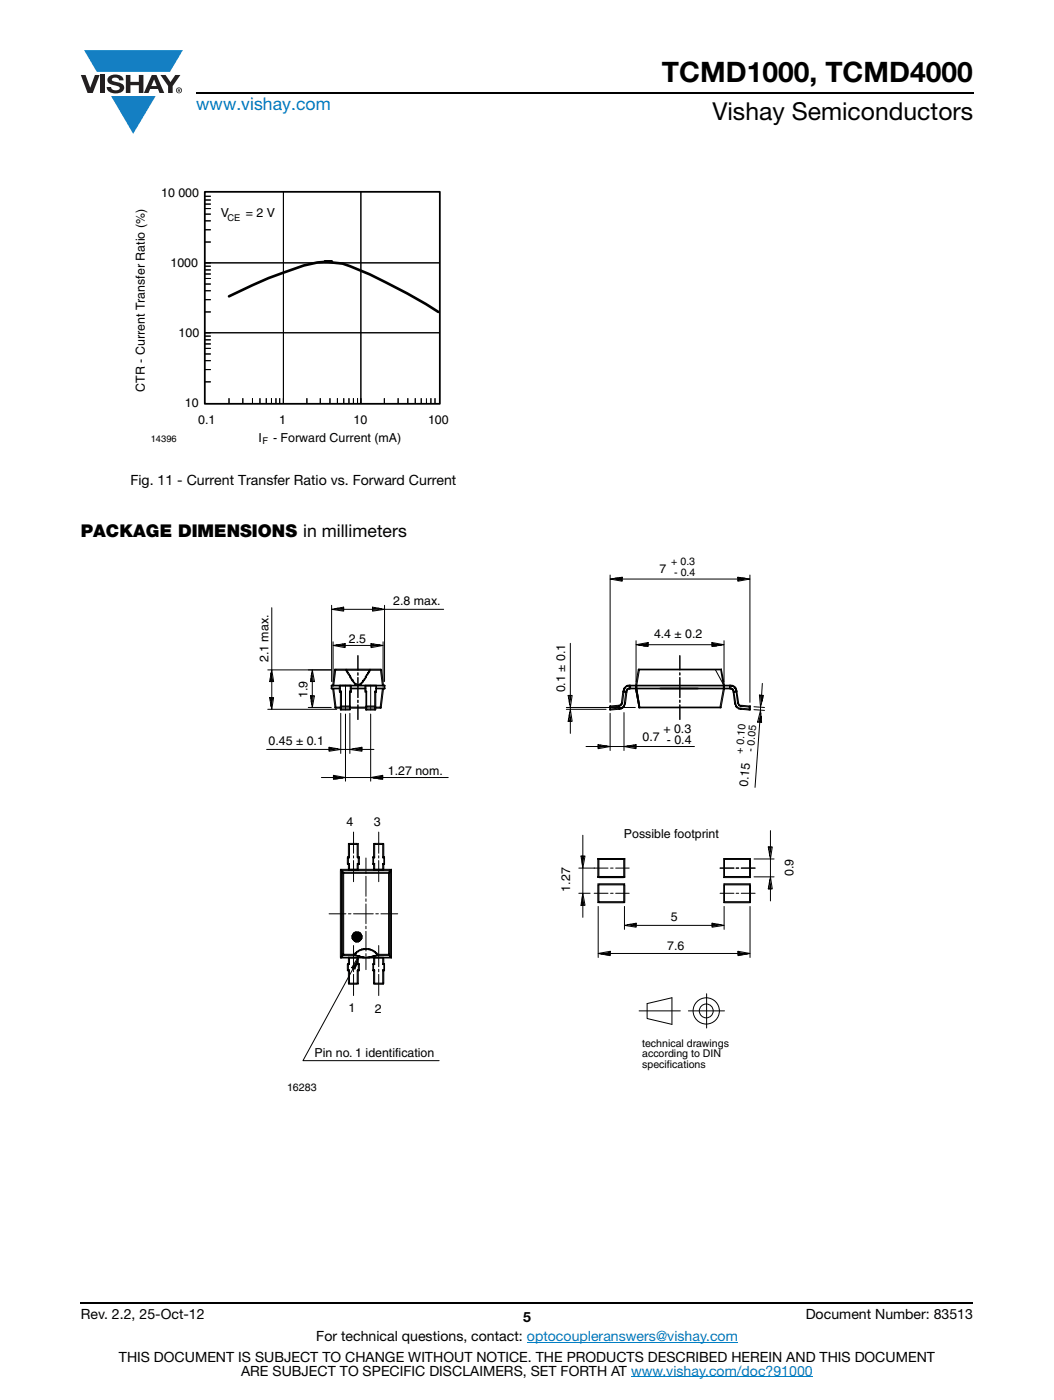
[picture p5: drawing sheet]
<svg xmlns="http://www.w3.org/2000/svg" width="210mm" height="279mm" viewBox="0 0 210 279" stroke-linecap="round" stroke-linejoin="round" font-family="sans-serif">
<g fill="#147fc3">
<path d="M16.8 10h19.7l-2.6 4.3h-1.1h-13.5z"/>
<path d="M22.2 19.2h8.9l-4.5 7.5z"/>
</g>
<g fill="#231f20">
<path d="M16.1 15h1l.9 2.5 .9-2.5h1l-1.4 3.6h-1z"/>
<path d="M20 15h.9v3.6h-.9z"/>
<path d="M21.8 15.3a2.1 2.1 0 0 1 2.7 .3l.1 .4h-.8a.79 .79 0 0 0-.7-.5 .79 .79 0 0 0-.8 .4l.2 .3 1 .2a1.08 1.08 0 0 1 1.3 1 1.08 1.08 0 0 1-1.1 1.2 1.73 1.73 0 0 1-2.4-1.2h.9a.96 .96 0 0 0 .8 .6 .96 .96 0 0 0 .9-.4 1.31 1.31 0 0 0-1.2-.6 1.03 1.03 0 0 1-1.1-.6 1.03 1.03 0 0 1 .2-1.1z"/>
<path d="M25.1 15h.9v1.3h1.7v-1.3h.9v3.6h-.9v-1.6h-1.7v1.6h-.9z"/>
<path d="M32 15h1l1 1.4 1-1.4h1l-1.6 2.2v1.4h-.9v-1.4z"/>
<path d="M30.7 15.9l.6 1.3h-1.1zM30.3 15l-1.6 3.6h.9l.4-.8h1.5l.3 .8h1l-1.6-3.6z"/>
<path d="M35.3 18a.46 .46 0 0 1 .9 0 .46 .46 0 0 1-.9 0zM35.1 18a.6 .6 0 0 0 1.2 0 .6 .6 0 0 0-1.2 0z"/>
<path d="M35.6 17.8h.2v.2h-.2zM35.5 17.7v.7h.1v-.3l.4 .3-.2-.3 .2-.2-.1-.2z"/>
</g>
<path d="M39.1 18.6h155M16.1 260h178" fill="none" stroke="#000" stroke-width=".36"/>
<path d="M105.1 267.9h42.1M125.9 274.8h36.3" fill="none" stroke="#007ec4" stroke-width=".2"/>
<path d="M26.7 37.3h62.8v51.8h-62.8z" fill="#fff"/>
<g fill="#000">
<path d="M40.8 39.9h1.2zM40.8 39.2h1.2zM40.8 52.5h1.2zM40.8 59.8h1.2zM40.8 58h1.2zM40.8 56.7h1.2zM40.8 55.6h1.2zM40.8 54.7h1.2zM40.8 53.9h1.2zM40.8 53.1h1.2zM40.8 48.3h1.2zM40.8 45.9h1.2z"/>
<path d="M40.8 44.1h1.2zM40.8 42.7h1.2zM40.8 41.6h1.2zM40.8 40.7h1.2zM40.8 66.4h1.2zM40.8 76.2h1.2zM40.8 73.8h1.2zM40.8 72h1.2zM40.8 70.6h1.2zM40.8 69.5h1.2zM40.8 68.6h1.2zM40.8 67.8h1.2z"/>
<path d="M40.8 67.1h1.2zM40.8 62.3h1.2zM45.7 79.5v.9zM48.4 79.5v.9zM50.4 79.5v.9zM51.9 79.5v.9zM53.1 79.5v.9zM54.2 79.5v.9zM55 79.5v.9zM55.8 79.5v.9zM56.5 79.5v.9zM61.2 79.5v.9z"/>
<path d="M63.9 79.5v.9zM65.8 79.5v.9zM67.3 79.5v.9zM68.6 79.5v.9zM69.6 79.5v.9zM70.5 79.5v.9zM71.3 79.5v.9zM72 79.5v.9zM76.7 79.5v.9zM79.4 79.5v.9zM81.4 79.5v.9zM82.8 79.5v.9z"/>
<path d="M84 79.5v.9zM85.1 79.5v.9zM86 79.5v.9zM86.8 79.5v.9z"/>
</g>
<g fill="none" stroke="#000" stroke-width=".2">
<path d="M40.8 39.9h1.2M40.8 39.2h1.2M56.5 38.2v42.2M72 38.2v42.2M40.8 52.5h46.8M40.8 59.8h1.2M40.8 58h1.2M40.8 56.7h1.2M40.8 55.6h1.2M40.8 54.7h1.2M40.8 53.9h1.2M40.8 53.1h1.2"/>
<path d="M40.8 48.3h1.2M40.8 45.9h1.2M40.8 44.1h1.2M40.8 42.7h1.2M40.8 41.6h1.2M40.8 40.7h1.2M40.8 66.4h46.8M40.8 76.2h1.2M40.8 73.8h1.2M40.8 72h1.2M40.8 70.6h1.2M40.8 69.5h1.2"/>
<path d="M40.8 68.6h1.2M40.8 67.8h1.2M40.8 67.1h1.2M40.8 62.3h1.2M45.7 79.5v.9M48.4 79.5v.9M50.4 79.5v.9M51.9 79.5v.9M53.1 79.5v.9M54.2 79.5v.9M55 79.5v.9M55.8 79.5v.9"/>
<path d="M61.2 79.5v.9M63.9 79.5v.9M65.8 79.5v.9M67.3 79.5v.9M68.6 79.5v.9M69.6 79.5v.9M70.5 79.5v.9M71.3 79.5v.9M76.7 79.5v.9M79.4 79.5v.9M81.4 79.5v.9M82.8 79.5v.9"/>
<path d="M84 79.5v.9M85.1 79.5v.9M86 79.5v.9M86.8 79.5v.9"/>
</g>
<path d="M45.7 59.1a90.6 90.6 0 0 1 14.9-6.1l2.7-.6 2.9-.2h-1.4l3.5 .4a104.4 104.4 0 0 1 19.1 9.7" fill="none" stroke="#000" stroke-width=".53"/>
<path d="M40.9 38.3h46.8v42.3h-46.8z" fill="none" stroke="#000" stroke-width=".35"/>
<g fill="#fff">
<path d="M44.1 40.8h11.7v3h-11.7z"/>
<path d="M51.4 111h107.4v107.2h-107.4z"/>
</g>
<g fill="none" stroke="#000" stroke-width=".2">
<path d="M121.7 115.6l2.4-.4v.8zM121.7 114.8v25.4M123.6 115.3h.5v.2l-1.4-.1 1.4 .3v.2l-2-.4M124.1 115.6h23.1M147.2 115.2l2.4 .4-2.4 .4zM147.7 115.3h-.5v.2l1.4-.1-1.4 .3v.2l1.9-.4M149.6 114.8v25.4M53.4 133.7h12.7M53.8 139.2h.8l-.4 2.4zM53.9 135.4l.1 .6h.2l-.2-1.1 .1-.6 .3 1.7M54.2 133.7l.4 2.3h-.8zM54.2 121.3v12.4"/>
<path d="M54.2 136v3.2M54.4 139.2l-.3 1.8-.1-.6 .2-1.2h-.2l-.1 .6M61.9 138.9h.8l-.4 2.3zM62 135.4l.1 .6h.2l-.2-1.1 .1-.6 .3 1.7M62.3 136v2.9M62.3 133.7l.4 2.3h-.8zM62.5 138.9l-.3 1.7-.1-.6 .2-1.1h-.2l-.1 .5M66.1 136.9h.1v.4h-.1zM66.1 137.4l.1 .1zM66.1 136.7l.1 .1zM66.1 137.4h.1M66.1 136.7l.1 .2z"/>
<path d="M66.1 137.3l.1 .2zM66.2 121.6l2.4-.4v.8zM66.2 120.8v15.2M66.2 136.7h10.4v.2h-10.4zM66.2 137.3h1.5v.2h-1.5zM66.4 137.5h.2l.4 3.6h-.2zM66.4 137.4h.1zM66.4 137.4h.1M66.4 136.8h.1l-.1 .2zM66.4 136.8h.1M66.4 128.8l2.4-.4v.8zM66.4 128.1v7.9"/>
<path d="M66.7 133.6l.1-.1v.3zM66.7 133.8h.3l-.4 2.9h-.2zM66.8 133.5v.3M66.8 133.7h.2l-.1-.2-.2 .1 .3 .1M67 133.5h8.9v.3h-8.9zM67.7 138.1h.2zM67.7 136.9h.2v1h-.2zM67.8 136.7l.1 .1h-.2zM67.8 137.3l.1 .2zM67.8 137.3v.2M67.9 138h.2M67.9 138.1h.2v3.4h-.2z"/>
<path d="M67.9 138.1v-.2v.2M67.9 136.7l.1 .2zM67.9 138l.2 .1zM68 121.3l.6 .1v.2l-1.3-.2-.6 .1 1.9 .3M68 137.9l.1 .2h-.1zM68 137.9v.2M68.1 136.7h1.6v.2h-1.6zM68.3 128.5l.5 .2v.1l-1.8-.1 1.8 .3M68.6 121.6h5.7M68.8 128.8h5.2M68.9 136.7v5M68.9 133.6h.2z"/>
<path d="M68.9 133.7h.2M69 133.8l.2-.1 .1 .2-.2 .2zM69.2 134.2l.2-.1 .1 .2-.1 .1zM69.3 134.1h-.1h.1M69.4 134.6l.3-.1 .1 .2-.2 .1zM69.7 138l.2 .1zM69.7 138h.2M69.7 138.1h.2v3.4h-.2zM69.7 138l.1-.1v.2zM69.7 134.9l.1-.1-.1 .1M69.8 136.7l.1 .2zM69.8 136.7v.2"/>
<path d="M69.9 136.9h.2v1h-.2zM69.9 138.1v-.2v.2M69.9 134.9l.1 .2-.2 .1-.1-.2zM69.9 136.7l.2 .1h-.2zM69.9 137.3l.1 .2zM69.9 135.4l.2-.1 .1 .2-.1 .2zM69.9 135.2v.1v-.1M70 137.9l.1 .2zM70 137.9v.2M70.1 137.3h2.7v.2h-2.7zM70.2 135.8l.2-.1 .1 .2-.1 .1zM70.2 135.7h.1"/>
<path d="M70.5 136.2l.1-.1 .2 .2-.1 .1zM70.5 136l-.1 .1 .1-.1M70.8 136.5h-.1h.1M71 136.4l.4 .3-.1 .1-.5-.2zM71.4 130.9v2.9M71.4 134.3v.5M71.4 135.2v4M71.4 139.7v.5M71.4 136.9l.1-.1zM71.5 136.7l.4-.3 .1 .2-.5 .2zM72 136.4l.1 .1h-.1zM72 136.5h.1"/>
<path d="M72 136.4l.1-.1v.2zM72.2 136.1l.2 .1-.2 .2-.1-.1zM72.3 136l.1 .1-.1-.1M72.5 135.7l.1 .1-.1 .2-.2-.1zM72.6 135.7h.1h-.1M72.8 135.3l.1 .1-.1 .3-.2-.2zM72.8 136.9h.2v1h-.2zM72.8 138.1h.1zM72.8 136.7l.2 .1zM72.9 137.3v.2zM72.9 135.2l.1 .1M73 138h.1"/>
<path d="M73 138.1h.1v3.4h-.1zM73 136.7l.1 .2zM73 138.1v-.2v.2M73 136.7v.2M73 134.9l.1 .1v.2l-.2-.1zM73.1 137.9v.2h-.1zM73.1 137.9v.2zM73.1 136.7h1.6v.2h-1.6zM73.1 134.9v-.1v.1M73.2 134.5l.2 .1-.1 .2-.2-.1zM73.4 134.1l.3 .1-.2 .2-.2-.1zM73.5 134.1h.2z"/>
<path d="M73.5 134.1h.1M73.6 134.1h.1l-.2-.1 .2 .1M73.7 133.7l.2 .1-.2 .3-.1-.2zM73.8 133.7l.1-.1-.1-.1-.1 .1 .2 .1M73.9 136.7v5M74 128.4l2.4 .4-2.4 .4zM74.3 121.2l2.4 .4-2.4 .4zM74.6 128.5l-.6 .2v.1l1.8-.1-1.8 .3M74.7 138l.3 .1zM74.7 138l.1-.1v.2zM74.7 138.1h.3v3.4h-.3zM74.8 136.7l.1 .2z"/>
<path d="M74.9 121.3l-.6 .1v.2l1.2-.2 .6 .1-1.8 .3M75 138.1v-.2v.2M75 136.9h.1v1h-.1zM75 138h-.3v.1M75 136.7l.1 .1zM75 137.3v.2M75 137.3v.2zM75 137.9l.1 .2zM75.1 137.3h1.5v.2h-1.5zM75.9 133.6h.2zM75.9 133.7h.1M75.9 133.8h.2l.4 2.9h-.2z"/>
<path d="M76 133.5l.1 .3h-.1zM76.3 137.5l.2 .1-.4 3.5h-.3zM76.3 137.3l.2 .1zM76.3 136.8l.2 .1zM76.3 136.8h.2M76.4 128.1v7.9M76.6 136.7l.2 .1zM76.6 136.9h.2v.4h-.2zM76.6 137.4h.2M76.7 120.8v15.2M76.7 121.6h11.8M76.7 137.3l.1 .2z"/>
<path d="M76.7 137.3v.2M76.7 136.7l.1 .2zM76.7 136.7v.2M113.3 138.8h.8l-.3 2.4zM113.8 128.4v10.4M113.9 138.8l-.3 1.8v-.6l.2-1.2h-.2l-.2 .6M124.3 137.9l.2 .1-.3 2.3-.2-.1zM124.3 138l.1-.1-.1 .2zM124.3 137.8h.2M124.3 137.8h.2zM124.3 138v.1M124.3 137.7l.3 .1z"/>
<path d="M124.3 137.8l.2 .1zM124.4 137.4l.2 .1zM124.5 138h.3v.2l-.4-.1zM124.5 137.6l-.2-.1 .2 .1M124.6 137.2l.1 .2zM124.6 137.4l-.1-.1 .1 .1M124.7 137l.1 .2zM124.7 137.2l-.1-.1 .1 .1M124.8 138l.3 .1-.3 2.3-.2-.1zM124.8 137.9l.3 .1zM124.8 137h.1M124.9 137.8l.2 .1z"/>
<path d="M124.9 137.8h.2zM124.9 138h.1M124.9 136.9l.2 .1zM125 138l.1 .1-.2 .1zM125.1 137.5h.1zM125.1 137.7h.1M125.1 136.9h.1M125.1 136.8l.1-.1 .1 .3zM125.2 137.7l-.1-.2 .1 .2M125.3 137.4l.1-.1v.2zM125.3 137.5l-.1-.1 .1 .1M125.3 136.7l.1 .1z"/>
<path d="M125.4 136.7v.3zM125.5 136.7v.2M125.5 137.3v.2M125.5 136.7l.1 .2zM125.5 137.3l.1 .2zM125.5 137.5l-.1-.2 .1 .2M125.6 137.4l.2 .1zM125.6 137.4h.2M125.6 136.9h.2v.4h-.2zM125.6 137.3v.2zM125.6 136.7v.2zM125.6 136.7h1.2v.2h-1.2z"/>
<path d="M125.6 137.3h1.2v.2h-1.2zM125.6 136.7l.2 .1h-.2zM126.8 137.3l.1 .2zM126.8 136.9h.2v.4h-.2zM126.8 137.5h.2l.6 3.5-.1 .1zM126.8 136.7l.2 .1zM126.9 137.3l.1 .2zM126.9 137.3v.2M126.9 127.9v8.2M126.9 128.7l2.4-.5v.8zM126.9 136.8h.1M126.9 137.4h.1"/>
<path d="M127 137.3h17.3v.2h-17.3zM127 136.7h17.3v.2h-17.3zM127.3 133.6l.2-.1zM127.3 133.7l.2 .1-.5 2.9h-.2zM127.3 133.6l.2-.1v.2zM127.5 133.5h16.2v.2h-16.2zM129.3 128.4l-1.9 .3 .4 .1 1.5-.3v.2l-1 .2h1M129.3 128.7h12.7M131.7 137.3l.1 .2zM131.8 137.3h7.3v.2h-7.3zM135.6 130.8v2.9M135.6 134.3v.4"/>
<path d="M135.6 135.2v4M135.6 139.7v.5M139.2 137.3l.1 .2zM142 128.4l1.9 .3-.4 .1-1.5-.3v.2l1 .2h-1M142 128.2l2.4 .5-2.4 .3zM142.7 133.6l1.7 3.2M143.8 133.8l.1-.1 .6 3h-.2zM143.8 133.5l.1 .1h-.2zM143.8 133.5l.1 .2zM143.9 133.5v.2M144.3 137.4l.1-.1v.2zM144.3 136.8l.1-.1v.2z"/>
<path d="M144.3 137.5h.2l-.7 3.6-.2-.1zM144.3 136.9h.2v.4h-.2zM144.4 137.3l.1 .2zM144.4 136.7l.1 .2zM144.4 127.9v8.2M144.4 136.8h.1M144.4 137.4h.1M144.5 137.3h1.1v.2h-1.1zM144.5 136.7h1.1v.2h-1.1zM145.5 137.4h.2M145.5 136.9h.2v.4h-.2zM145.5 136.7l.2 .1z"/>
<path d="M145.5 137.4l.2 .1zM145.7 137.3v.2M145.7 137.3v.2zM145.7 136.7v.2M145.7 136.7v.2zM145.7 137.3l.1 .2zM145.7 136.7l.1 .2zM145.8 137.3v.2zM145.8 136.7l.1 .3zM146 137.5l.1-.1-.1 .1M146 137.5v-.2v.2M146 136.8h.1"/>
<path d="M146.1 137.7l.2-.2-.2 .2M146.1 137.5h.1h-.1M146.1 136.7l-.1 .3zM146.2 137.8h.2zM146.3 137.7h.1M146.3 138h.1M146.3 136.8l-.1 .1M146.3 138.1l.1-.1 .4 2.3-.3 .1zM146.3 137.8l.1 .1zM146.3 137.9l.1 .1h-.1zM146.3 136.9v.1zM146.3 138v.2z"/>
<path d="M146.3 138.1v.1M146.4 137h.1h-.1M146.4 137.2l.2-.2zM146.4 138h.4v.1l-.3 .1zM146.5 137.3l.3-.1-.2 .2zM146.6 137.2h.1M146.8 137.8h.2M146.8 137.8l.2 .1zM146.8 137.7h.2zM146.8 137.4v-.1v.1M146.8 138l.2-.1 .3 2.3-.2 .1zM146.8 137.8h.2h-.2z"/>
<path d="M146.8 137.6l.1-.1-.1 .1M146.8 137.4l-.1 .1zM146.9 137.9l.2 .1-.1 .1zM151.5 138.7l.8 .1-.6 2.3zM152.1 136.4l-.2 2.4M152.1 138.8l-.1 1.2-.1-1.2h-.2l.2 1.7M53.2 149.6h12.4M53.4 141.6h13.8M61.5 141.2h4.6M64.1 155.2h2.4M65.6 149.1l2.4 .5-2.4 .3zM66.2 149.3h-.6v.3l1.2-.3 .6 .1-1.8 .4"/>
<path d="M66.5 154.9l1.9 .3-.4 .1-1.5-.3v.2l1 .2h-1M66.5 154.7l2.4 .5-2.4 .3zM66.8 141.3l.2-.1v.1zM66.8 141.1v.2M66.8 141.1h.2v.2zM67 141.1h.9v.2h-.9zM67.9 141.6h.2v.1h-.2zM67.9 141.5l.1 .2zM67.9 140.9l.1 .2zM68 149.6h1.8M68 142.4v8M68 141.1h.1l-.1 .2z"/>
<path d="M68 141.1v.2M68.1 141.5h1.6v.2h-1.6zM68.1 140.9h1.6v.2h-1.6zM68.9 155.2h5M68.9 142.5v13.4M69.7 141.1l.1 .2zM69.8 149.6l2.4-.5v.8zM69.8 142.4v8M69.8 141.6l.1 .1zM69.8 140.9v.2zM69.8 140.9v.2M69.9 141.1h3.1v.2h-3.1z"/>
<path d="M71.4 140.7v2.9M71.6 149.3h.6v.3l-1.2-.3-.6 .1 1.8 .4M72.2 149.6h2.4M73 141.6h.1v.1h-.1zM73 140.9l.1 .2zM73 140.9v.1M73 141.5v.2M73.1 141.1v.2zM73.1 141.5h1.6v.2h-1.6zM73.1 140.9h1.6v.2h-1.6zM73.9 142.5v13.4M73.9 155.2l2.4-.5v.8z"/>
<path d="M74.7 141.6h.3l-.1 .1h-.2zM74.7 141.1v.2M74.7 141.1l.1 .2zM74.8 141.5l.2 .1-.1 .1zM74.8 140.9l.2 .1-.2 .1zM75 141.1h.8v.2h-.8zM75.8 141.2l.3 .1h-.2zM75.9 141.1l.2 .1-.2 .1zM76 141.1v.2M76.3 154.9l-1.8 .3 .4 .1 1.4-.3v.2l-.9 .2h.9M76.3 155.2h13.1M113 141.2h13.7"/>
<path d="M113 141.6h7.9M113.4 143.4l.2 .6h.2l-.2-1.2v-.6l.3 1.8M113.8 141.6l.3 2.4h-.8zM113.8 141.2v.4M113.8 144v2.4M116.9 149h2.4M119.3 148.6l2.4 .4-2.4 .4zM119.9 148.7l-.6 .1v.2l1.8-.1-1.8 .3M121.6 141.6l.1-.1v.2zM121.6 140.9l.1 .2zM121.6 141h.2M121.6 141.1h.2v.4h-.2z"/>
<path d="M121.6 141.6h.2v.1h-.2zM121.7 142.4v7.4M121.7 149h2.8M121.8 141.5l1.7-.2v.3l-1.7 .1zM121.8 140.9l1.6-.1v.2l-1.6 .1zM123.5 140.8l.1 .1-.1 .1zM123.5 141.4v-.1v.3zM123.5 140.8v.2l-.1-.1zM123.5 141.3l.1 .3zM123.5 140.8v.2M123.5 141.3v.3M123.5 140.8l.1 .2-.1-.2"/>
<path d="M123.6 141.3l.2 .3zM123.7 140.8l.1 .1zM123.7 140.7l.1 .1-.1-.1M123.8 141.4h.1M123.8 140.7l.1 .1zM123.8 140.5l.2 .2zM123.9 141.3l.1 .2-.1-.2M123.9 140.4l.2 .1zM124 140.4h.1M124 140.3l.1 .2zM124 140.3l.1 .1zM124 140.5l.1 .1z"/>
<path d="M124 141.3l.1 .1-.1-.1M124.1 141.1l.1 .2zM124.3 141.1v.2zM124.3 141l.1 .1zM124.4 141h.2zM124.4 140.8h.2zM124.5 142.2v7.6M124.5 149l2.4-.4v.8zM124.5 140.5l.2 .1zM124.6 140.4l.2 .1h-.2zM124.6 140.4h.1M124.6 140.7v.1v-.1"/>
<path d="M124.6 140.4l.1 .1zM126.3 148.7l.6 .1v.2l-1.8-.1 1.8 .3M126.9 149h11.6M127.5 141.2h.2zM127.5 141.1v.2M127.5 141.1v.2zM127.7 141.1h15.9v.2h-15.9zM135.6 140.7v2.9M143.6 141.2h.2zM143.6 141.2h.1M143.7 141.1h.1v.2h-.1zM146.5 140.5l.3-.1-.1 .1z"/>
<path d="M146.6 140.5l.2 .1zM146.6 140.4h.2M146.6 140.3l.2 .1-.3 .1zM146.7 140.8h.2zM146.8 141h.1M146.8 140.7l-.2 .1 .2-.1M147 141h.1l-.3 .1zM147.1 141.3l.1-.2-.1 .2zM147.1 141.1l-.1 .2zM147.1 140.4l.2-.1v.2zM147.2 140.4h.1M147.2 140.2l.1 .1-.2 .1z"/>
<path d="M147.2 140.5l.1-.1zM147.3 141.3l-.1 .1 .1-.1M147.3 140.5l-.1 .1 .1-.1M147.4 141.3l-.1 .2zM147.4 140.5l-.1 .2zM147.4 140.7v.1zM147.5 141.4l-.1 .1zM147.6 140.7l-.1 .1 .1-.1M147.6 141.3v.3zM147.6 140.8v.1v-.1M147.7 141.4v.2M147.7 140.8v.2v-.2"/>
<path d="M147.8 141.3l.1 .3h-.2zM147.8 141.3l-.1 .3zM147.8 140.8v.2zM147.9 141.3l1.6 .2v.2l-1.6-.1zM147.9 140.8v.1l-.1 .1zM147.9 140.8v.1M147.9 140.8l1.6 .1v.2l-1.6-.1zM149.5 141l.2-.1zM149.5 141h.2M149.5 141.1h.2v.4h-.2zM149.6 141.5l.1 .2zM149.6 140.9v.2z"/>
<path d="M149.7 140.9v.1M149.7 141.6h.1M150.4 141l2.1 .2M150.4 141.6l2.1 .2M151.6 144.1l-1 13M151.7 141.8l.2 2.4-.8-.1zM151.7 141.1v.7M151.8 142.4l-.5 1.7h.3l.3-1.2-.2 1.2M67.9 173.7h.2v17.3h-.2zM68 173.5v.1h-.1zM68 173.5l.1 .1h-.1zM68 173.7l.2-.1 .3 .4-.2 .1z"/>
<path d="M68.1 173.5h9.8v.2h-9.8zM68.3 174.1h.3zM68.3 174.3h.3v16.2h-.3zM68.4 174.1v.2zM68.6 174.1h9.1v.2h-9.1zM69.3 171.1l.1-.1v.2zM69.3 171.1l.2-.1zM69.3 172.4l.2 .1zM69.3 171.2h.2v1.1h-.2zM69.3 171.1h.2M69.3 172.5h.2M69.4 172.3v.2z"/>
<path d="M69.5 168.5h.2v2.5h-.2zM69.5 172.5h.2v1h-.2zM69.5 168.3l.1 .2zM69.5 171.1h.2l-.1 .1zM69.5 172.3l.2 .1zM69.5 173.6h.2zM69.5 173.6h.1M69.5 173.5l.1 .2zM69.5 172.5v-.2v.2M69.5 171.2v-.2v.2M69.6 172.3l.1 .1-.1 .1zM69.6 171l.1 .1-.1 .1z"/>
<path d="M69.6 172.3v.2M69.6 171v.2M69.7 168.3h1.5v.2h-1.5zM69.7 173.5h1.5v.2h-1.5zM70.5 166.1v4.2M70.5 170.8v.4M70.5 171.7v4.3M71.2 171.1l.3 .1zM71.2 172.5h.3v1h-.3zM71.2 168.5h.3v2.5h-.3zM71.2 171.1l.2-.1v.2zM71.3 172.3l.1 .2z"/>
<path d="M71.4 168.3l.1 .2zM71.4 173.6h.1M71.5 172.5v-.2v.2M71.5 171.2v-.2v.2M71.5 172.4l.2 .1zM71.5 171l.2 .1zM71.5 171.2h.2v1.1h-.2zM71.5 172.5h.2M71.5 171.1h.2M71.6 172.3v.2zM71.6 172.3v.2M71.6 171v.2"/>
<path d="M73 171.2v2.2M73 173.9v.5M73 174.9v4M73 179.4v.5M74.4 171v.2M74.4 171l.1 .2zM74.4 172.3v.2h.1M74.4 172.3l.1 .2zM74.4 171.1h.1M74.4 171.2h.1v1.1h-.1zM74.4 171l.1 .1zM74.4 172.4h.1v.1z"/>
<path d="M74.5 173.6l.2 .1zM74.5 173.6h.2M74.5 168.5h.2v2.5h-.2zM74.5 172.5h.2v1h-.2zM74.5 171.2v-.2v.2M74.5 172.5v-.2v.2M74.6 168.3l.1 .2h-.2zM74.6 172.3l.1 .1h-.2zM74.6 173.5v.2M74.6 173.5l.1 .2-.2-.1zM74.7 171v.2zM74.7 172.3v.2z"/>
<path d="M74.7 168.3h1.6v.2h-1.6zM74.7 173.5h1.6v.2h-1.6zM75.5 166.1v4.2M75.5 170.8v.4M75.5 171.7v4.3M76.3 171.1h.3l-.2 .1zM76.3 172.5h.3v1h-.3zM76.3 168.5h.3v2.5h-.3zM76.3 172.3l.1 .2zM76.3 172.3v.2M76.3 171l.1 .2zM76.3 171v.2"/>
<path d="M76.4 168.3l.2 .2h-.2zM76.4 173.6h.2M76.6 172.5v-.2v.2M76.6 171.1h.1M76.6 172.5h.1M76.6 171.2h.1v1.1h-.1zM76.6 171.2v-.2v.2M76.6 171l.1 .1zM76.6 172.4h.1l-.1 .1zM76.6 172.3v.2zM77.5 174.1h.2zM77.5 174.3h.2v16.2h-.2z"/>
<path d="M77.5 174.2h.2M77.5 174.1l.2 .2zM77.7 174.1h.2l-.2 .2zM77.9 173.6l.1 .1-.3 .4-.1-.1zM77.9 173.7h.2v17.3h-.2zM77.9 173.5h.2v.1zM78 173.5l.1 .1zM115.5 173.2h5.8M115.5 178.3h2.2M115.9 170.8h.8l-.4 2.4zM116.3 166.7v4.1M116.3 173.2v5.1"/>
<path d="M116.3 178.3l.4 2.4h-.8zM116.5 170.8l-.3 1.8 .1-1.8h-.2l-.1 .6M118.5 178.3h2.8M119.3 171.4v.1zM119.3 174.9v.2zM119.3 176.4v.1zM119.3 176.6h.2v3.3h-.2zM119.3 171.4h.1M119.3 175v.1zM119.3 171.4v.1M119.3 171.5h.2v3.4h-.2zM119.3 174.9v.2"/>
<path d="M119.5 171.4h4.9v.1h-4.9zM119.5 174.9h4.9v.2h-4.9zM119.5 176.4h4.9v.2h-4.9zM119.5 179.9h4.9v.3h-4.9zM121.8 173.2h.5M121.8 178.3h.5M122.8 173.2h2.7M122.8 178.3h2.7M124.4 176.6h.2v3.3h-.2zM124.4 171.5h.2v3.4h-.2zM124.6 171.4v.1zM124.6 174.9v.2z"/>
<path d="M124.6 176.4v.1zM124.6 171.4h.1M124.6 175v.1zM143.6 173.2h2.8M143.6 178.3h2.8M144.4 171.4h.1M144.4 175v.1zM144.4 176.4v.1zM144.4 175.1h.1M144.4 171.5h.1v3.4h-.1zM144.4 176.6h.1v3.3h-.1zM144.5 171.4h5v.1h-5z"/>
<path d="M144.5 174.9h5v.2h-5zM144.5 176.4h5v.2h-5zM144.5 179.9h5v.3h-5zM146.8 173.2h.6M146.8 178.3h.6M147.9 173.2h2.7M147.9 178.3h2.7M149.5 171.5h.2v3.4h-.2zM149.5 176.6h.2v3.3h-.2zM149.6 171.4h.1zM149.6 175l.1 .1zM149.6 176.4l.1 .1z"/>
<path d="M149.6 171.4h.1M149.6 175.1h.1M150.4 175h4M150.4 171.4h4M153.3 169h.8l-.4 2.4zM153.3 176.8l.2 .6h.2l-.2-1.2v-.6l.3 1.8M153.7 175l.4 2.4h-.8zM153.7 165.8v3.2M153.7 171.4v3.6M153.7 177.4v2.4M153.8 169l-.3 1.8v-.6l.2-1.2h-.2l-.2 .6M65.6 182.4h3.4"/>
<path d="M67.9 191.1l.1 .1zM68 191l.1 .2h-.1zM68.1 191h9.8v.2h-9.8zM68.3 190.6l.2 .1-.3 .4-.2-.1zM68.3 190.5h.2M68.3 190.5h.3zM68.3 190.5l.1 .2zM68.6 190.5h1.9v.2h-1.9zM69.3 192.5h.2v1h-.2zM69.3 193.7h.2zM69.3 193.7h.2M69.4 192.3v.2z"/>
<path d="M69.4 192.3l.1 .1h-.2zM69.5 193.7v-.2v.2M69.5 192.5v-.2v.2M69.5 193.7h.2v2.5h-.2zM69.5 191.2h.2v1.1h-.2zM69.5 196.3l.1 .1zM69.5 193.6l.2 .1zM69.5 192.4h.2zM69.5 191.1h.1M69.5 191l.1 .2zM69.5 182.4h.5M69.6 193.5v.2z"/>
<path d="M69.6 192.3v.2zM69.6 193.5v.2M69.6 192.3v.2h-.1M69.7 196.2h1.5v.2h-1.5zM69.7 191h1.6v.2h-1.6zM70.2 186.7l1 .3h-1zM70.2 187h1l-1 .3zM70.2 187.3l1-.3-.8 .5zM70.2 187.1h.5l-.4 .2M70.3 186.6l.4 .2h-.5M70.4 187.5l.8-.5-.7 .7zM70.4 186.4l.8 .6-1-.3z"/>
<path d="M70.5 186.4l.2 .3M70.5 193.3l-10.1 18.4h27.2M70.5 190.5l.2 .1-.1 .1zM70.5 186.2l.7 .8-.8-.6zM70.5 186.2l.2-.1 .5 .9zM70.5 182.4h4M70.5 188.7v4.2M70.5 193.4v.5M70.5 194.5v4.2M70.5 190.5h.2l-.1 .2zM70.6 187.8l.4-.4-.2 .5M70.6 186.2l.2 .4"/>
<path d="M70.6 190.5h.1v.2h-.1zM70.6 190.5v.2M70.7 190.3l.2 .1-.2 .1h-.1zM70.7 187.3l-.2 .2M70.7 186.1l.3-.1 .2 1zM70.7 190.5v.2v-.2M70.8 190.2h.1zM70.8 186l.2 .5M70.8 190.6l.1-.1-.1 .1M70.9 190.2l.1-.2 .2 .2-.2 .1zM71 186h.2v1zM71 190.5l-.1 .2z"/>
<path d="M71 188l.2-.5 .1 .5M71 186l.2 .4 .1-.4M71.1 190.7h.1M71.2 187l1 .3-.1 .2zM71.2 187h1v.3zM71.2 187l.3 1h-.3zM71.2 187l.9 .5-.2 .2zM71.2 187l.5 .8-.2 .2zM71.2 187l.7 .7-.2 .1zM71.2 190l-.1-.1 .1 .1M71.2 189.9l.2-.1 .1 .1-.2 .1zM71.2 187l1-.3v.3z"/>
<path d="M71.2 187l.9-.6 .1 .3zM71.2 187l-.5 .8-.2-.1zM71.2 187l-.2 1-.3-.2zM71.2 187v1h-.2zM71.2 186h.3l-.3 1zM71.2 190.7v.1zM71.2 193.7l.2-.2v.2zM71.2 192.4l.3 .1zM71.2 193.7l.3-.1zM71.2 192.5h.3M71.2 191.2h.3v1.1h-.3zM71.2 193.7h.3v2.5h-.3z"/>
<path d="M71.3 192.3l.1 .2zM71.3 190.7v.2v-.2M71.4 196.3v.1zM71.4 191.1h.1M71.4 190.7v.2zM71.4 191.4l-1.1 1.8 .2 .1 .8-1.2-.3 .7-.4 .5M71.5 193.7v-.2v.2M71.5 192.5v-.2v.2M71.5 193.7h.2zM71.5 192.3l.2 .1zM71.5 192.5h.2v1h-.2zM71.5 193.7h.2"/>
<path d="M71.5 189.8h.1M71.5 186l.2 .1-.5 .9zM71.5 189.7l.2-.1 .1 .1-.2 .1zM71.5 190.8h.1M71.6 193.5l.1 .2zM71.6 193.5v.2M71.6 192.3v.2M71.6 186l-.1 .5 .3-.3M71.6 190.7l-.8 2.7-.6-.3zM71.7 187l.5 .1M71.7 186.1l.2 .1-.7 .8zM71.7 190.7l-.1 .3z"/>
<path d="M71.8 187.8l-.3-.4 .1 .5M71.8 189.6h.1M71.8 190.9v.1v-.1M71.9 189.5l.2-.1 .1 .2-.2 .1zM71.9 186.2l.2 .2-.9 .6zM71.9 190.8l.1 .2zM72 186.4l-.4 .3 .5-.1M72.1 191v-.1v.1M72.1 187.3h-.5l.4 .2M72.2 186.8l-.5 .2M72.2 190.9l.1 .1v.1h-.2zM72.3 189.5l-.1-.1 .1 .1"/>
<path d="M72.3 189.4l.2-.1 .1 .2-.3 .1zM72.4 191l-.1 .2zM72.5 191h.4v.2h-.4zM72.6 189.3v.1zM72.7 189.3h.2v.2h-.2zM73 189.4h.1M73 180.4v3.9M73 184.8v.6M73 185.9v3.9M73 190.3v.5M73 191.3v2.2M73 191.1h.1"/>
<path d="M73.1 189.3h.2v.2h-.2zM73.1 191h.4v.2h-.4zM73.4 189.4h.1M73.5 189.3l.2 .1v.2zM73.6 191l.1 .2-.2-.1zM73.6 191v.1M73.7 191v.2zM73.7 191l.2-.1v.2h-.2zM73.8 189.4v.1M73.9 189.4l.2 .1-.1 .2zM73.9 191h.1M74 190.9l.1-.1 .1 .2z"/>
<path d="M74.2 189.6h.1M74.2 190.9v.1v-.1M74.3 189.6l.2 .1-.1 .1-.2-.1zM74.3 190.8l.1-.1 .1 .3zM74.4 192.3v.2M74.4 192.3l.1 .2zM74.4 193.6v.1M74.4 193.7h.1M74.4 192.5h.1v1h-.1zM74.4 192.3l.1 .1zM74.4 193.7h.1zM74.5 196.3h.2v.1z"/>
<path d="M74.5 193.7l.2-.1zM74.5 192.5h.2M74.5 193.7h.2v2.5h-.2zM74.5 192.5v-.2v.2M74.5 193.7v-.2v.2M74.5 192.4l.2 .1zM74.5 191.1h.2M74.5 191.2h.2v1.1h-.2zM74.5 189.8h.1M74.5 190.8v-.1v.1M74.6 191v.2M74.6 191l.1 .2z"/>
<path d="M74.6 191l.1 .1h-.2zM74.6 190.7v.2zM74.7 192.3v.2zM74.7 193.5v.2zM74.7 189.8l.1 .1-.1 .1-.2-.1zM74.7 196.2h1.6v.2h-1.6zM74.7 191h1.6v.2h-1.6zM74.7 190.7v.2v-.2M74.7 190.7l.2 .1zM74.8 190.2l.2-.2 .1 .2-.1 .1zM74.8 190l.1-.1-.1 .1M75 182.4h.5"/>
<path d="M75 190.7v.1v-.1M75 190.5l.1 .2zM75.1 190.6l.1-.1v.2zM75.1 190.4l.2-.1 .1 .2h-.1zM75.2 190.5v.2M75.2 190.2h-.1zM75.2 190.5l.1 .2zM75.3 190.5v.2zM75.3 190.5v.2M75.3 190.5l.1 .2zM75.3 190.6l.2-.1v.2zM75.4 190.5v.2z"/>
<path d="M75.5 190.5h2v.2h-2zM75.5 188.7v4.2M75.5 193.4v.5M75.5 194.5v4.2M76 182.4h3.3M76.3 192.4h.3zM76.3 191.2h.3v1.1h-.3zM76.3 193.7h.3v2.5h-.3zM76.3 193.6l.1-.1v.2zM76.3 193.6v.1M76.3 192.3l.1 .2zM76.3 192.3v.2h.2"/>
<path d="M76.4 196.3h.2l-.1 .1zM76.4 191.1h.2M76.6 193.7v-.2v.2M76.6 192.5v-.2v.2M76.6 193.7h.1M76.6 192.5h.1v1h-.1zM76.6 192.3l.1 .1zM76.6 193.7h.1zM76.6 193.5l.1 .2zM77.6 190.5h.1M77.6 190.7l.1-.1 .3 .4-.1 .1zM77.7 190.5v.2z"/>
<path d="M78 191.1l.1-.1v.2h-.2zM116 180.1l.1 .6h.2l-.1-1.8 .3 1.8M116.3 180.7v2.4M119.3 180.1v.1zM119.3 180.9v10.2M119.3 190.3l2.4-.5v.9zM121.7 190.1l-1.9 .3h.5l1.4-.2v.2l-.9 .1h.9M121.7 190.3h25.5M124.6 180.1v.1zM124.6 184.7l2.3-.5v.8zM124.6 180.9v4.6M126.3 184.4l.6 .1v.2l-1.2-.2h-.5l1.7 .4"/>
<path d="M126.9 184.7h15.1M141 198.3v6.9M142 184.2l2.4 .5-2.4 .3zM142.6 184.4l-.6 .1v.2l1.2-.2h.7l-1.9 .4M144.4 180.1v.1zM144.4 180.9v4.6M147.2 190.1l1.9 .3h-.4l-1.5-.2v.2l1 .1h-1M147.2 189.8l2.4 .5-2.4 .4zM149.6 180.9v10.2M149.6 180.1l.1 .1zM127.5 201.7h8.2M129.1 200.3l4.9-1.2v5.3l-4.9-1.1z"/>
<path d="M137.3 201.7h7.2"/>
<circle cx="140.9" cy="201.8" r="2.62"/>
<circle cx="140.9" cy="201.8" r="1.38"/>
</g>
<text font-size="5.6" x="132.1" y="16.4">TCMD1000, TCMD4000</text>
<text font-size="4.9" x="142.1" y="24">Vishay Semiconductors</text>
<text font-size="3.5" fill="#007ec4" x="39.1" y="21.9">www.vishay.com</text>
<text font-size="3.5" x="16.1" y="107.2">PACKAGE DIMENSIONS in millimeters</text>
<g font-size="2.8">
<text x="26" y="96.8">Fig. 11 - Current Transfer Ratio vs. Forward Current</text>
<text x="16.1" y="263.3">Rev. 2.2, 25-Oct-12</text>
<text x="104.3" y="263.8">5</text>
<text x="160.7" y="263.3">Document Number: 83513</text>
<text x="63.1" y="267.7">For technical questions, contact: optocoupleranswers@vishay.com</text>
<text x="23.7" y="271.7">THIS DOCUMENT IS SUBJECT TO CHANGE WITHOUT NOTICE. THE PRODUCTS DESCRIBED HEREIN AND THIS DOCUMENT</text>
<text x="48.1" y="274.6">ARE SUBJECT TO SPECIFIC DISCLAIMERS, SET FORTH AT www.vishay.com/doc?91000</text>
</g>
<g font-size="2.5">
<text x="32.1" y="39.4">10 000</text>
<text x="44.1" y="43.3">V</text>
<text x="49.1" y="43.3">= 2 V</text>
<text x="34" y="53.3">1000</text>
<text x="35.6" y="67.3">100</text>
<text x="28.9" y="78.2" transform="rotate(-90 28.9 78.2)">CTR - Current Transfer Ratio (%)</text>
<text x="36.9" y="81.2">10</text>
<text x="39.5" y="84.5">0.1</text>
<text x="51.6" y="88.2">I</text>
<text x="54.5" y="88.2">- Forward Current (mA)</text>
<text x="55.7" y="84.5">1</text>
<text x="70.5" y="84.5">10</text>
<text x="85.4" y="84.5">100</text>
<text x="131.5" y="114.4">7</text>
<text x="78.4" y="120.7">2.8 max.</text>
<text x="69.6" y="128.3">2.5</text>
<text x="130.5" y="127.4">4.4 ± 0.2</text>
<text x="53.6" y="132.2" transform="rotate(-90 53.6 132.2)">2.1 max.</text>
<text x="61.3" y="139.4" transform="rotate(-90 61.3 139.4)">1.9</text>
<text x="112.7" y="138.2" transform="rotate(-90 112.7 138.2)">0.1 ± 0.1</text>
<text x="53.6" y="148.8">0.45 ± 0.1</text>
<text x="128.2" y="147.9">0.7 - 0.4</text>
<text x="132.3" y="146.3">+ 0.3</text>
<text x="77.4" y="154.6">1.27 nom.</text>
<text x="149.2" y="157.1" transform="rotate(-85 149.2 157.1)">0.15</text>
<text x="69.1" y="164.8">4</text>
<text x="74.5" y="164.9">3</text>
<text x="124.5" y="167.3">Possible footprint</text>
<text x="113.7" y="177.9" transform="rotate(-90 113.7 177.9)">1.27</text>
<text x="158.3" y="174.8" transform="rotate(-90 158.3 174.8)">0.9</text>
<text x="133.8" y="183.9">5</text>
<text x="133.1" y="189.5">7.6</text>
<text x="69.5" y="202">1</text>
<text x="74.8" y="202.1">2</text>
<text x="62.7" y="210.9">Pin no. 1 identification</text>
</g>
<g font-size="2.1">
<text x="133.9" y="112.8">+ 0.3</text>
<text x="134.5" y="114.9">- 0.4</text>
<text x="148.2" y="150.5" transform="rotate(-85 148.2 150.5)">+ 0.10</text>
<text x="150.4" y="150.1" transform="rotate(-85 150.4 150.1)">- 0.05</text>
<text x="128.1" y="208.9">technical drawings</text>
<text x="128.1" y="211">according to DIN</text>
<text x="128.1" y="213.1">specifications</text>
<text x="57.3" y="217.8">16283</text>
</g>
<g font-size="1.9">
<text x="45.4" y="44">CE</text>
<text x="30.1" y="88.2">14396</text>
<text x="52.4" y="88.7">F</text>
</g>
</svg>
